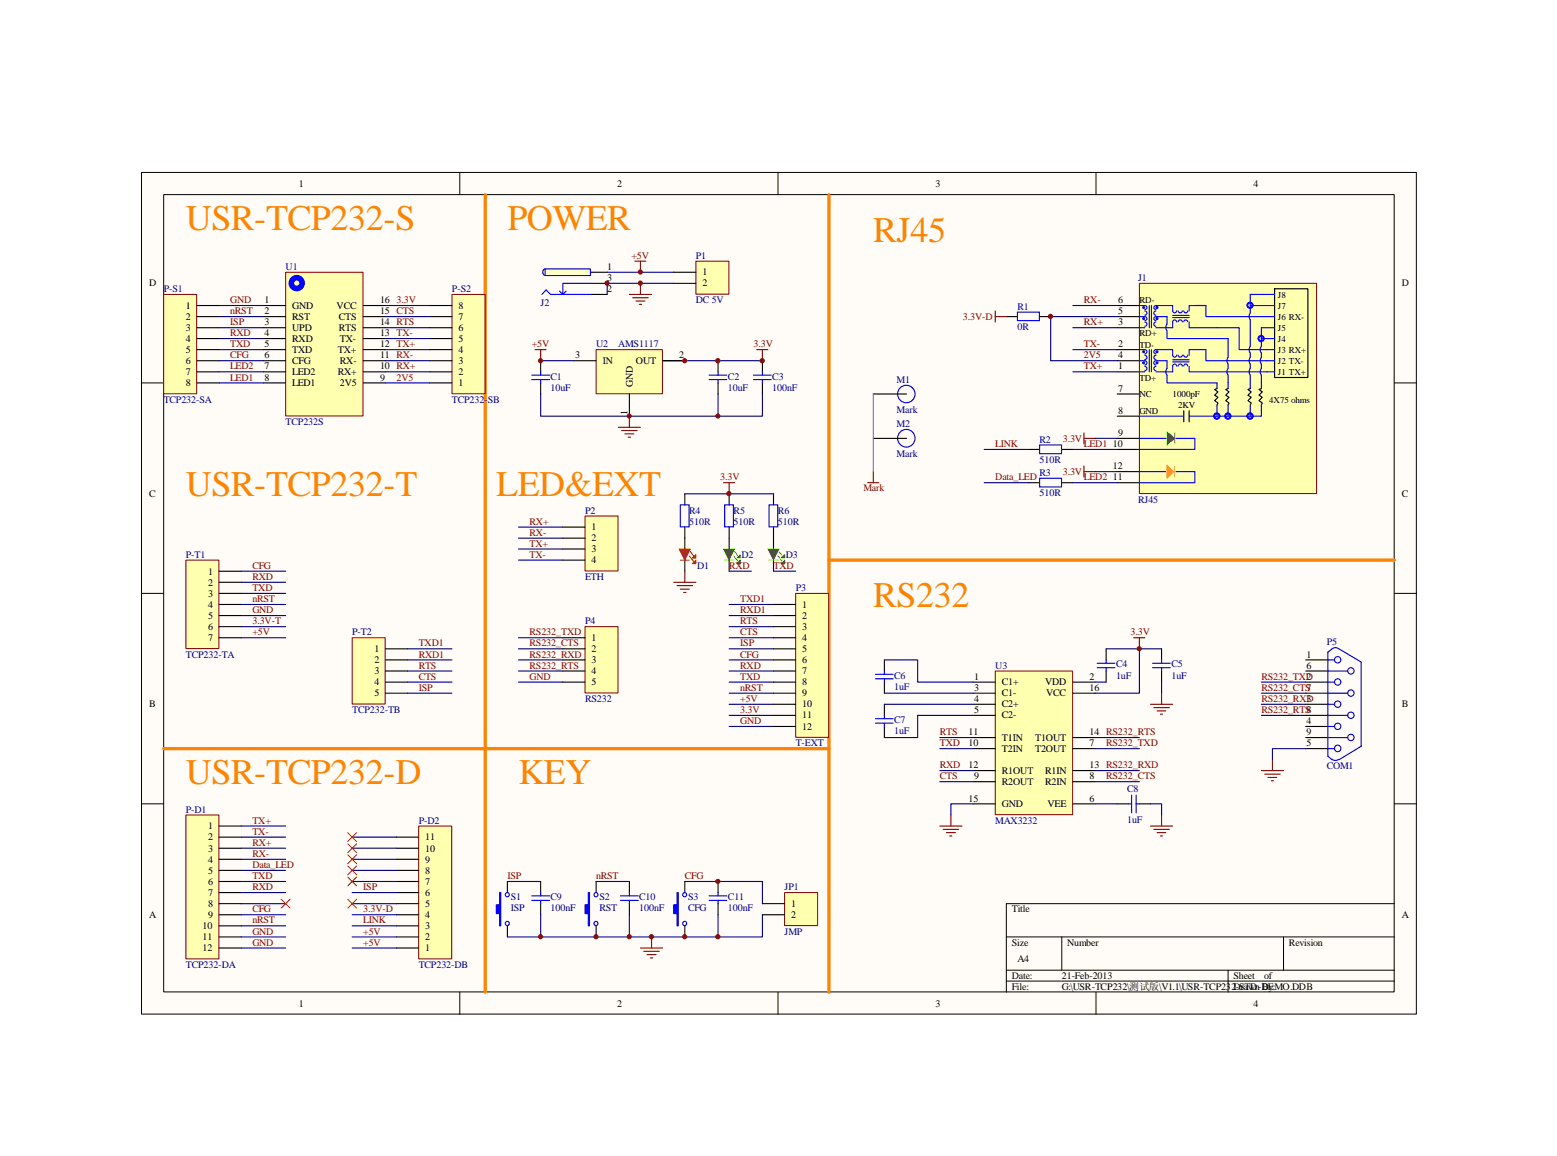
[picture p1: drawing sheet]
<svg xmlns="http://www.w3.org/2000/svg" width="279mm" height="207mm" viewBox="0 0 279 207" stroke-linecap="round" stroke-linejoin="round" font-family="sans-serif">
<path d="M25.4 30.9h228.8v151h-228.8z" fill="#fffcf8"/>
<g fill="none" stroke="#000" stroke-width=".18">
<path d="M25.4 30.9h228.8v151h-228.8zM29.4 34.9h220.8v143.1h-220.8zM82.5 30.9v4M139.6 30.9v4M196.7 30.9v4M25.4 68.7h4M250.2 68.7h4M25.4 106.5h4M250.2 106.5h4M25.4 144.2h4M250.2 144.2h4M82.5 178v4"/>
<path d="M139.6 178v4M180.6 168.1h69.6M180.6 174.1h69.6M180.6 176h69.6M190.5 168.1v6M196.7 178v4M220.4 174.1v3.9M230.3 168.1v6M250.2 162.1h-69.6v15.9"/>
</g>
<path d="M148.8 34.9v143.1M29.4 134.3h119.4" fill="none" stroke="#fd8300" stroke-width=".6"/>
<path d="M33.4 146.3h5.9v25.7h-5.9z" fill="#ffffb0"/>
<path d="M33.4 146.2h5.9v25.8h-5.9z" fill="none" stroke="#800000" stroke-width=".18"/>
<path d="M39.3 148.2h4M39.3 150.2h4M39.3 152.2h4M39.3 154.2h4M39.3 156.2h4M39.3 158.1h4M39.3 160.1h4M39.3 162.1h4M39.3 164.1h4M39.3 166.1h4M39.3 168.1h4M39.3 170.1h4" fill="none" stroke="#000" stroke-width=".2"/>
<path d="M75.2 148.2h5.9v23.8h-5.9z" fill="#ffffb0"/>
<path d="M75.1 148.2h6v23.8h-6z" fill="none" stroke="#800000" stroke-width=".18"/>
<path d="M71.2 158.1h3.9M71.2 156.2h3.9M71.2 154.2h3.9M71.2 152.2h3.9M71.2 150.2h3.9M71.2 170.1h3.9M71.2 168.1h3.9M71.2 166.1h3.9M71.2 164.1h3.9M71.2 162.1h3.9M71.2 160.1h3.9" fill="none" stroke="#000" stroke-width=".2"/>
<g fill="none" stroke="#000080" stroke-width=".2">
<path d="M43.3 148.2h8M43.3 150.2h8M43.3 152.2h8M43.3 154.2h8M43.3 156.2h8M43.3 158.1h8M63.2 150.2h8M63.2 152.2h8M63.2 154.2h8M63.2 156.2h8M63.2 158.1h8M43.3 160.1h8"/>
<path d="M43.3 162.1h8M43.3 164.1h8M43.3 166.1h8M43.3 168.1h8M43.3 170.1h8M63.2 160.1h8M63.2 162.1h8M63.2 164.1h8M63.2 166.1h8M63.2 168.1h8M63.2 170.1h8"/>
</g>
<path d="M62.4 157.3l1.6 1.7M62.4 155.4l1.6 1.6M62.4 153.4l1.6 1.6M62.4 151.4l1.6 1.6M62.4 149.4l1.6 1.6M64 157.3l-1.6 1.7M64 155.4l-1.6 1.6M64 153.4l-1.6 1.6M64 151.4l-1.6 1.6M64 149.4l-1.6 1.6M62.4 161.3l1.6 1.6M64 161.3l-1.6 1.6" fill="none" stroke="#f00" stroke-width=".18"/>
<path d="M51.3 48.9h13.8v25.7h-13.8z" fill="#ffffb0"/>
<path d="M51.3 48.8h13.8v25.8h-13.8z" fill="none" stroke="#800000" stroke-width=".18"/>
<g fill="none" stroke="#000" stroke-width=".2">
<path d="M47.3 54.8h4M47.3 56.8h4M47.3 58.8h4M65.2 54.8h4M65.2 56.8h4M65.2 58.8h4M47.3 60.7h4M47.3 62.7h4M47.3 64.7h4M47.3 66.7h4M47.3 68.7h4M65.2 60.7h4"/>
<path d="M65.2 62.7h4M65.2 64.7h4M65.2 66.7h4M65.2 68.7h4"/>
</g>
<circle cx="53.2" cy="50.8" r=".97" fill="none" stroke="#00f" stroke-width=".99"/>
<path d="M33.4 100.5h5.9v15.9h-5.9z" fill="#ffffb0"/>
<path d="M33.4 100.5h5.9v15.9h-5.9z" fill="none" stroke="#800000" stroke-width=".18"/>
<path d="M39.3 102.5h4M39.3 104.5h4M39.3 106.5h4M39.3 108.5h4M39.3 110.4h4M39.3 112.4h4M39.3 114.4h4" fill="none" stroke="#000" stroke-width=".2"/>
<g fill="none" stroke="#000080" stroke-width=".2">
<path d="M39.3 54.8h8M39.3 56.8h8M39.3 58.8h8M69.2 54.8h7.9M69.2 56.8h7.9M69.2 58.8h7.9M39.3 60.7h8M39.3 62.7h8M39.3 64.7h8M39.3 66.7h8M39.3 68.7h8M69.2 60.7h7.9"/>
<path d="M69.2 62.7h7.9M69.2 64.7h7.9M69.2 66.7h7.9M69.2 68.7h7.9M43.3 102.5h8M43.3 106.5h8M43.3 104.5h8M43.3 108.5h8M43.3 110.4h8M43.3 114.4h8M43.3 112.4h8"/>
</g>
<path d="M204.5 50.9h31.8v37.7h-31.8z" fill="#ffffb0"/>
<path d="M204.5 50.8h31.8v37.8h-31.8z" fill="none" stroke="#800000" stroke-width=".18"/>
<g fill="none" stroke="#000" stroke-width=".2">
<path d="M180.6 56.8h2M186.6 56.8h1.9M200.5 54.8h4M200.5 56.8h4M200.5 58.8h4M228.7 51.8h6v15.9h-6zM200.5 62.7h4M200.5 64.7h4M200.5 66.7h4M200.5 70.7h4M200.5 74.7h4M200.5 78.6h4"/>
<path d="M212.4 73.7v2M213.4 73.7v2M218.4 69.7l-.4 .2 .6 .4-.6 .6 .6 .4-.6 .6 .6 .4-.2 .4M220.4 69.7l-.4 .2 .5 .4-.5 .6 .5 .4-.5 .6 .5 .4-.1 .4M224.4 69.7l-.5 .2 .6 .4-.6 .6 .6 .4-.6 .6 .6 .4-.1 .4M226.3 69.7l-.4 .2 .6 .4-.6 .6 .6 .4-.6 .6 .6 .4-.2 .4M200.5 80.6h4M200.5 84.6h4M200.5 86.6h4"/>
</g>
<g fill="none" stroke="#00f" stroke-width=".2">
<path d="M182.6 56h3.9v1.5h-3.9zM204.5 54.8h.9a.36 .36 0 0 1 .4 .4 .36 .36 0 0 1-.4 .3M204.5 56.8h.9a.36 .36 0 0 1 .4 .4 .36 .36 0 0 1-.4 .3M204.5 58.8h.9M205.4 55.8a.38 .38 0 0 1 .4 .4 .38 .38 0 0 1-.4 .3M205.4 57.8a.38 .38 0 0 1 .4 .4 .38 .38 0 0 1-.4 .3M206.2 54.8v4M206.6 54.8v4M207.4 55.8a.38 .38 0 0 0-.4 .4 .38 .38 0 0 0 .4 .3M207.4 55.5a.36 .36 0 0 1-.4-.3 .36 .36 0 0 1 .4-.4h3v1M207.4 57.8a.38 .38 0 0 0-.4 .4 .38 .38 0 0 0 .4 .3M207.4 57.5a.36 .36 0 0 1-.4-.3 .36 .36 0 0 1 .4-.4h2v1.4"/>
<path d="M209.4 58.2l-.2 .6 .2 .5M209.4 59.4v1.3h11v3.4M210.4 55.8a.36 .36 0 0 0 .4 .3 .36 .36 0 0 0 .4-.3M210.4 57.8a.36 .36 0 0 1 .4-.4 .36 .36 0 0 1 .4 .4M210.4 57.8v1h-3M210.4 56.6h3M210.4 57h3M211.4 55.8a.38 .38 0 0 0 .4 .3 .38 .38 0 0 0 .4-.3M211.4 57.8a.38 .38 0 0 1 .4-.4 .38 .38 0 0 1 .4 .4M212.4 55.8a.36 .36 0 0 0 .4 .3 .36 .36 0 0 0 .3-.3M212.4 57.8a.36 .36 0 0 1 .4-.4 .36 .36 0 0 1 .3 .4M213.4 57.8v1h9v3.9h6.3"/>
<path d="M214.4 54.8h2v2h12.3M216.4 54.8h-3v1M224.4 57.4l-.1 4.7-.2 .6 .2 .6M224.4 54.8h4.3M228.7 58.8h-2.4v3.3l-.2 .6 .2 .6M228.7 52.8h-4.3l-.1 3.4-.2 .6 .2 .5M204.5 62.7h.9a.38 .38 0 0 1 .4 .4 .38 .38 0 0 1-.4 .4M204.5 64.7h.9a.38 .38 0 0 1 .4 .4 .38 .38 0 0 1-.4 .4M204.5 66.7h.9M204.5 74.7h7.9M204.5 78.6h4.7M205.4 63.7a.38 .38 0 0 1 .4 .4 .38 .38 0 0 1-.4 .4"/>
<path d="M205.4 65.7a.38 .38 0 0 1 .4 .4 .38 .38 0 0 1-.4 .4M206.2 62.7v4M206.6 62.7v4M207.4 63.7a.38 .38 0 0 0-.4 .4 .38 .38 0 0 0 .4 .4M207.4 63.5a.38 .38 0 0 1-.4-.4 .38 .38 0 0 1 .4-.4h3v1M207.4 65.7a.38 .38 0 0 0-.4 .4 .38 .38 0 0 0 .4 .4M207.4 65.5a.38 .38 0 0 1-.4-.4 .38 .38 0 0 1 .4-.4h2v1.4l-.2 .6 .2 .6v1.4h9v1M210.4 63.7a.36 .36 0 0 0 .4 .4 .36 .36 0 0 0 .4-.4M210.4 65.7a.36 .36 0 0 1 .4-.4 .36 .36 0 0 1 .4 .4M210.4 65.7v1h-3M210.4 64.6h3M210.4 64.9h3"/>
<path d="M211 78.6h3.4v2h-9.9M211.4 63.7a.38 .38 0 0 0 .4 .4 .38 .38 0 0 0 .4-.4M211.4 65.7a.38 .38 0 0 1 .4-.4 .38 .38 0 0 1 .4 .4M212.4 63.7a.36 .36 0 0 0 .4 .4 .36 .36 0 0 0 .3-.4M212.4 65.7a.36 .36 0 0 1 .4-.4 .36 .36 0 0 1 .3 .4M213.4 65.7v1h15.3M213.4 63.7v-1h3v2h12.3M218.4 72.7v2M220.4 64.1l-.2 .6 .2 .6v.8l-.2 .6 .2 .6v2.4M220.4 72.7v2M224.3 64.1l-.2 .6 .2 .6 .1 .8-.3 .6 .2 .6 .1 2.4M224.4 63.3v.8"/>
<path d="M224.4 72.7v2M226.3 64.1l-.2 .6 .2 .6v.8l-.2 .6 .2 .6v2.4M226.3 72.7v2h-12.9M226.3 60.7h2.4M226.3 63.3v.8M204.5 84.6h4.7M211 84.6h3.4v2h-9.9"/>
</g>
<g fill="#00f" stroke="#00f" stroke-width=".18">
<circle cx="205.2" cy="55.2" r=".18"/>
<circle cx="205.2" cy="57.2" r=".18"/>
<circle cx="207.6" cy="55.2" r=".19"/>
<circle cx="207.6" cy="57.2" r=".19"/>
<circle cx="205.2" cy="63.1" r=".17"/>
<circle cx="205.2" cy="65.1" r=".17"/>
<circle cx="207.6" cy="63.1" r=".18"/>
<circle cx="207.6" cy="65.1" r=".18"/>
</g>
<g fill="none" stroke="#00f" stroke-width=".99">
<circle cx="224.3" cy="54.8" r=".17"/>
<circle cx="218.3" cy="74.6" r=".18"/>
<circle cx="220.3" cy="74.6" r=".18"/>
<circle cx="224.3" cy="74.6" r=".18"/>
<circle cx="226.3" cy="60.7" r=".17"/>
</g>
<path d="M209.4 77.5l1.4 1.1-1.4 1.2z" fill="#0f0" stroke="#0f0" stroke-width=".2"/>
<path d="M209.4 83.4l1.2 1.2-1.2 1.2z" fill="#fe0" stroke="#fe0" stroke-width=".2"/>
<path d="M210.8 77.7v1.9" fill="none" stroke="#0f0" stroke-width=".2"/>
<path d="M210.8 83.6v2" fill="none" stroke="#fe0" stroke-width=".2"/>
<path d="M178.6 55.8v2M178.6 56.8h2M194.5 77.7v1.9M194.5 78.6h2M194.5 83.6v2M194.5 84.6h2" fill="none" stroke="#800000" stroke-width=".2"/>
<path d="M192.5 54.8h8M192.5 58.8h8M200.5 56.8h-12v7.9h12M192.5 62.7h8M192.5 66.7h8M196.5 78.6h4M192.5 86.6h8M192.5 80.6h8M196.5 84.6h4" fill="none" stroke="#000080" stroke-width=".2"/>
<path d="M178.6 120.4h13.9v25.8h-13.9z" fill="#ffffb0"/>
<path d="M178.6 120.4h13.9v25.8h-13.9z" fill="none" stroke="#800000" stroke-width=".18"/>
<g fill="none" stroke="#000" stroke-width=".2">
<path d="M158.7 118.4v2M198.5 116.4v2M208.4 116.4v2M234.3 118.4h4M158.7 122.4v2M158.7 126.4v1.9M158.7 130.3v2M174.6 122.4h4M174.6 124.4h4M174.6 126.4h4M174.6 128.3h4M174.6 134.3h4"/>
<path d="M174.6 132.3h4M174.6 138.3h4M192.5 122.4h4M192.5 124.4h4M192.5 134.3h4M192.5 132.3h4M192.5 138.3h4M198.5 120.4v2M208.4 120.4v2M234.3 122.4h4M234.3 124.4h4M234.3 126.4h4"/>
<path d="M234.3 128.3h4M234.3 134.3h4M234.3 132.3h4M234.3 120.4h4M234.3 130.3h4M174.6 144.2h4M174.6 140.2h4M192.5 144.2h4M192.5 140.2h4M200.5 144.2h2M204.5 144.2h2"/>
</g>
<g fill="none" stroke="#00f" stroke-width=".2">
<path d="M196.9 119h3.2M196.9 119.8h3.2M198.5 118.4v.6M198.5 119.8v.6M206.8 119h3.2M206.8 119.8h3.2M208.4 118.4v.6M208.4 119.8v.6M238.3 118.4h1.2M239 116.4l-.7 .6v18.7l.7 .6M239.1 116.4l.5-.2 .6 .2M240.3 116.4l4 2.4v15.1l-4 2.4"/>
<path d="M157.1 121h3.2M157.1 121.8h3.2M157.1 128.9h3.2M157.1 129.7h3.2M158.7 120.4v.6M158.7 121.8v.6M158.7 128.3v.6M158.7 129.7v.6M238.3 134.3h1.2M238.3 132.3h3.5M238.3 130.3h1.2M238.3 128.3h3.5"/>
<path d="M238.3 126.4h1.2M238.3 124.4h3.5M238.3 122.4h1.2M238.3 120.4h3.5M239.1 136.2l.5 .2 .6-.2M202.5 144.2h.6M203.1 142.7v3.1M203.9 142.7v3.1M203.9 144.2h.6"/>
<circle cx="240" cy="118.4" r=".57"/>
<circle cx="240" cy="134.3" r=".58"/>
<circle cx="240" cy="122.4" r=".57"/>
<circle cx="240" cy="130.3" r=".57"/>
<circle cx="240" cy="126.3" r=".57"/>
<circle cx="242.4" cy="120.4" r=".57"/>
<circle cx="242.4" cy="124.3" r=".57"/>
<circle cx="242.4" cy="128.3" r=".57"/>
<circle cx="242.4" cy="132.3" r=".57"/>
</g>
<g fill="none" stroke="#000080" stroke-width=".2">
<path d="M158.7 118.4h6v4h9.9M198.5 116.4h9.9M204.5 116.4v8h-8M158.7 126.4h15.9M158.7 124.4h15.9M168.6 134.3h6M168.6 132.3h6M168.6 138.3h6M174.6 128.3h-9.9v4h-6M196.5 122.4h2M196.5 134.3h8M196.5 132.3h8"/>
<path d="M196.5 138.3h8M208.4 122.4v2M226.3 122.4h8M226.3 126.4h8M226.3 124.4h8M226.3 128.3h8M234.3 134.3h-6v2M168.6 140.2h6M174.6 144.2h-4v2M196.5 140.2h8M196.5 144.2h4M206.5 144.2h1.9v2"/>
</g>
<g fill="none" stroke="#800000" stroke-width=".2">
<path d="M203.4 114.4h2M204.5 114.4v2M206.5 126.4h3.9M207 127h2.8M207.6 127.5h1.6M208.2 128.1h.4M208.4 124.4v2M226.3 138.3h4M226.9 138.9h2.8M227.5 139.5h1.6M228.3 136.3v2M168.6 148.2h4"/>
<path d="M169.2 148.8h2.8M169.8 149.4h1.6M170.4 150h.4M170.6 146.2v2M206.5 148.2h3.9M207 148.8h2.8M207.6 149.4h1.6M208.2 150h.4M208.4 146.2v2M228.1 140.1h.4"/>
</g>
<path d="M107 62.8h11.9v7.8h-11.9z" fill="#ffffb0"/>
<path d="M107 62.7h11.9v7.9h-11.9z" fill="none" stroke="#800000" stroke-width=".18"/>
<g fill="none" stroke="#000" stroke-width=".2">
<path d="M106 48.8h3M106 50.8h3M106 52.8h3M97 64.7v2M97 68.7v2M103 64.7h4M112.9 70.7v4M118.9 64.7h4M128.9 64.7v2M128.9 68.7v2M136.8 64.7v2M136.8 68.7v2"/>
<path d="M122.9 88.6v2M122.9 94.6v3.9M130.8 88.6v2M130.8 94.6v3.9M138.8 88.6v2M138.8 94.6v3.9M184.6 86.6h2M190.5 86.6h2M122.9 100.5v2M130.8 100.5v2M138.8 100.5v2M107 158.1v2"/>
<path d="M112.9 158.1v2M122.9 158.1v2M128.9 158.1v2M107 166.1v2M112.9 162.1v2M122.9 166.1v2M128.9 162.1v2"/>
</g>
<g fill="none" stroke="#00f" stroke-width=".2">
<path d="M95.4 67.3h3.2M95.4 68.1h3.2M97 66.7v.6M97 68.1v.6M127.2 67.3h3.2M127.2 68.1h3.2M128.9 66.7v.6M128.9 68.1v.6M135.2 67.3h3.2M135.2 68.1h3.2M136.8 66.7v.6M136.8 68.1v.6"/>
<path d="M122.1 90.6h1.5v3.9h-1.5zM130 90.6h1.6v3.9h-1.6zM138 90.6h1.6v3.9h-1.6zM186.6 85.8h3.9v1.6h-3.9zM111.3 160.7h3.2M111.3 161.5h3.2M112.9 160.1v.6M112.9 161.5v.6M127.2 160.7h3.2M127.2 161.5h3.2M128.9 160.1v.6M128.9 161.5v.6"/>
<circle cx="106.9" cy="160.5" r=".37"/>
<circle cx="106.9" cy="165.7" r=".37"/>
<circle cx="122.9" cy="160.5" r=".37"/>
<circle cx="122.9" cy="165.7" r=".37"/>
</g>
<g fill="none" stroke="#000080" stroke-width=".2">
<path d="M97 70.7v4h39.8v-4M97 64.7h6M122.9 64.7h13.9M128.9 70.7v4M93 94.6h8M93 96.6h8M93 98.5h8M176.6 86.6h8M93 100.5h8M93 116.4h8M93 114.4h8M93 118.4h8"/>
<path d="M93 122.4h8M93 120.4h8M107 158.1h5.9M122.9 158.1h13.9v4M112.9 164.1v4M136.8 164.1v4h-7.9"/>
</g>
<g fill="none" stroke="#800000" stroke-width=".2">
<path d="M96 62.7h2M97 62.7v2M110.9 76.7h4M111.5 77.3h2.8M112.1 77.8h1.6M112.7 78.4h.4M112.9 74.7v2M135.8 62.7h2M136.8 62.7v2M120.9 104.5h4M121.5 105.1h2.8M122.1 105.7h1.6"/>
<path d="M122.7 106.3h.4M122.9 102.5v2M114.9 170.1h4M115.5 170.7h2.8M116.1 171.3h1.6M116.7 171.9h.4M116.9 168.1v2"/>
</g>
<path d="M50.5 161.3l1.6 1.6M52.1 161.3l-1.6 1.6" fill="none" stroke="#f00" stroke-width=".18"/>
<path d="M131.6 99.7l.8 1M131.8 98.9l.6 .8M139.6 99.7l.8 1M139.8 98.9l.6 .8M130 100.5h1.6M138 100.5h1.6" fill="none" stroke="#0f0" stroke-width=".2"/>
<g fill="#0f0" stroke="#0f0" stroke-width=".18">
<path d="M137.8 98.5h2l-1 2z"/>
<path d="M129.8 98.5h2l-1 2z"/>
</g>
<g fill="#0f0" stroke="#0f0" stroke-width=".2">
<path d="M140.8 99.5v.6h-.6z"/>
<path d="M140.8 100.5v.6h-.6z"/>
<path d="M132.8 99.5v.6h-.6z"/>
<path d="M132.8 100.5v.6h-.6z"/>
</g>
<path d="M123.7 99.7l.8 1M123.9 98.9l.6 .8M122.1 100.5h1.6" fill="none" stroke="#f00" stroke-width=".2"/>
<path d="M121.9 98.5h2l-1 2z" fill="#f00" stroke="#f00" stroke-width=".18"/>
<g fill="#f00" stroke="#f00" stroke-width=".2">
<path d="M124.9 100.5v.6h-.6z"/>
<path d="M124.9 99.5v.6h-.6z"/>
</g>
<path d="M87.1 34.9v143.1" fill="none" stroke="#fd8300" stroke-width=".6"/>
<g fill="#00f" stroke="#00f" stroke-width=".2">
<path d="M105.6 160.1h.2v6h-.2v-2.2h-.6v-1.6h.6z" fill-rule="evenodd"/>
<path d="M121.5 160.1h.2v6h-.2v-2.2h-.6v-1.6h.6z" fill-rule="evenodd"/>
</g>
<path d="M97.8 48.3h8.2v1.1h-8.2z" fill-rule="evenodd" fill="#ffc" stroke="#00f" stroke-width=".2"/>
<path d="M97.2 52.8l.8-.8 .8 .8h7.2M97.8 48.3a.62 .62 0 0 0-.4 .5 .62 .62 0 0 0 .4 .6M100.4 52.2l.6 .6M101.6 52.2l-.6 .6M106 50.8h-5v2" fill="none" stroke="#00f" stroke-width=".2"/>
<path d="M124.9 46.9h5.9v5.9h-5.9z" fill="#ffffb0"/>
<path d="M124.9 46.9h5.9v5.9h-5.9z" fill="none" stroke="#800000" stroke-width=".18"/>
<path d="M120.9 48.8h4M120.9 50.8h4M184.6 80.6h2M190.5 80.6h2" fill="none" stroke="#000" stroke-width=".2"/>
<path d="M109 48.8h11.9M120.9 50.8h-11.9v2M176.6 80.6h8" fill="none" stroke="#000080" stroke-width=".2"/>
<path d="M112.9 52.8h4M113.5 53.4h2.8M113.9 46.9h2M114.1 54h1.6M114.7 54.6h.4M114.9 46.9v1.9M114.9 50.8v2" fill="none" stroke="#800000" stroke-width=".2"/>
<path d="M148.8 100.5h101.4" fill="none" stroke="#fd8300" stroke-width=".6"/>
<path d="M186.6 79.8h3.9v1.6h-3.9z" fill="none" stroke="#00f" stroke-width=".2"/>
<path d="M140.8 160.2h5.9v5.9h-5.9z" fill="#ffffb0"/>
<path d="M140.8 160.1h5.9v6h-5.9z" fill="none" stroke="#800000" stroke-width=".18"/>
<path d="M91.1 158.1v2M97 158.1v2M91.1 166.1v2M97 162.1v2M136.8 162.1h4M136.8 164.1h4" fill="none" stroke="#000" stroke-width=".2"/>
<g fill="none" stroke="#000080" stroke-width=".2">
<path d="M130.8 118.4h8M130.8 116.4h8M130.8 112.4h8M130.8 114.4h8M130.8 122.4h8M130.8 120.4h8M130.8 124.4h8M130.8 128.3h8M130.8 126.4h8M130.8 130.3h8M91.1 158.1h5.9M97 164.1v4"/>
<path d="M128.9 164.1v4h-37.8"/>
</g>
<g fill="none" stroke="#00f" stroke-width=".2">
<path d="M95.4 160.7h3.2M95.4 161.5h3.2M97 160.1v.6M97 161.5v.6"/>
<circle cx="91" cy="165.7" r=".37"/>
<circle cx="91" cy="160.5" r=".37"/>
</g>
<path d="M89.7 160.1h.2v6h-.2v-2.2h-.6v-1.6h.6z" fill-rule="evenodd" fill="#00f" stroke="#00f" stroke-width=".2"/>
<path d="M105 112.5h5.9v11.8h-5.9z" fill="#ffffb0"/>
<path d="M105 112.4h5.9v11.9h-5.9z" fill="none" stroke="#800000" stroke-width=".18"/>
<path d="M101 114.4h4M101 116.4h4M101 118.4h4M101 120.4h4M101 122.4h4" fill="none" stroke="#000" stroke-width=".2"/>
<path d="M29.4 52.9h5.9v17.7h-5.9z" fill="#ffffb0"/>
<path d="M29.4 52.8h5.9v17.8h-5.9z" fill="none" stroke="#800000" stroke-width=".18"/>
<path d="M35.3 54.8h4M35.3 56.8h4M35.3 58.8h4M35.3 60.7h4M35.3 62.7h4M35.3 64.7h4M35.3 66.7h4M35.3 68.7h4" fill="none" stroke="#000" stroke-width=".2"/>
<path d="M81.1 52.9h5.9v17.7h-5.9z" fill="#ffffb0"/>
<path d="M81.1 52.8h5.9v17.8h-5.9z" fill="none" stroke="#800000" stroke-width=".18"/>
<path d="M77.1 58.8h4M77.1 56.8h4M77.1 54.8h4M77.1 68.7h4M77.1 66.7h4M77.1 64.7h4M77.1 62.7h4M77.1 60.7h4" fill="none" stroke="#000" stroke-width=".2"/>
<path d="M63.2 114.5h5.9v11.8h-5.9z" fill="#ffffb0"/>
<path d="M63.2 114.4h5.9v11.9h-5.9z" fill="none" stroke="#800000" stroke-width=".18"/>
<path d="M69.2 116.4h3.9M69.2 118.4h3.9M69.2 120.4h3.9M69.2 122.4h3.9M69.2 124.4h3.9" fill="none" stroke="#000" stroke-width=".2"/>
<path d="M73.1 116.4h8M73.1 118.4h8M73.1 124.4h8M73.1 120.4h8M73.1 122.4h8" fill="none" stroke="#000080" stroke-width=".2"/>
<path d="M105 92.6h5.9v9.8h-5.9z" fill="#ffffb0"/>
<path d="M105 92.6h5.9v9.8h-5.9z" fill="none" stroke="#800000" stroke-width=".18"/>
<path d="M101 94.6h4M101 96.6h4M101 98.5h4M101 100.5h4" fill="none" stroke="#000" stroke-width=".2"/>
<path d="M142.8 106.5h5.9v25.8h-5.9z" fill="#ffffb0"/>
<path d="M142.8 106.5h5.9v25.8h-5.9z" fill="none" stroke="#800000" stroke-width=".18"/>
<g fill="none" stroke="#000" stroke-width=".2">
<path d="M156.7 70.7h6M156.7 78.6h6M138.8 108.5h4M138.8 110.4h4M138.8 112.4h4M138.8 114.4h4M138.8 116.4h4M138.8 118.4h4M138.8 120.4h4M138.8 122.4h4M138.8 124.4h4M138.8 126.4h4"/>
<path d="M138.8 128.3h4M138.8 130.3h4"/>
</g>
<path d="M122.9 88.6h15.9M130.8 108.5h8M130.8 110.4h8M130.8 102.5h4M138.8 102.5h4" fill="none" stroke="#000080" stroke-width=".2"/>
<g fill="none" stroke="#00f" stroke-width=".2">
<circle cx="162.6" cy="78.6" r="1.58"/>
<circle cx="162.6" cy="70.7" r="1.57"/>
</g>
<path d="M129.8 86.6h2M130.8 86.6v2M155.7 86.6h2M156.7 84.6v2" fill="none" stroke="#800000" stroke-width=".2"/>
<g fill="#800000" stroke="#800000" stroke-width=".18">
<circle cx="97" cy="168.1" r=".37"/>
<circle cx="97" cy="64.7" r=".37"/>
<circle cx="106.9" cy="168.1" r=".37"/>
<circle cx="108.9" cy="50.8" r=".37"/>
<circle cx="112.9" cy="168.1" r=".37"/>
<circle cx="112.9" cy="74.6" r=".36"/>
<circle cx="114.9" cy="50.8" r=".37"/>
<circle cx="114.9" cy="48.8" r=".37"/>
<circle cx="116.9" cy="168.1" r=".37"/>
<circle cx="122.9" cy="168.1" r=".37"/>
<circle cx="122.9" cy="64.7" r=".37"/>
<circle cx="128.8" cy="168.1" r=".38"/>
<circle cx="128.8" cy="158.1" r=".37"/>
<circle cx="128.8" cy="74.6" r=".37"/>
<circle cx="128.8" cy="64.7" r=".38"/>
<circle cx="136.8" cy="64.7" r=".38"/>
<circle cx="204.4" cy="116.4" r=".37"/>
<circle cx="130.8" cy="88.6" r=".38"/>
<circle cx="188.5" cy="56.8" r=".38"/>
</g>
<path d="M156.7 70.7v13.9" fill="none" stroke="#ab35be" stroke-width=".2"/>
<g font-size="6.5" fill="#fd8300">
<text x="33.4" y="41.4">USR-TCP232-S</text>
<text x="91.1" y="41.4">POWER</text>
<text x="156.7" y="43.3">RJ45</text>
<text x="33.4" y="89.1">USR-TCP232-T</text>
<text x="89.1" y="89.1">LED&amp;EXT</text>
<text x="156.7" y="108.9">RS232</text>
<text x="33.4" y="140.7">USR-TCP232-D</text>
<text x="93" y="140.7">KEY</text>
</g>
<g font-size="1.8">
<text x="53.6" y="33.5">1</text>
<text x="110.7" y="33.5">2</text>
<text x="167.8" y="33.5">3</text>
<text x="225" y="33.5">4</text>
<text x="26.8" y="51.4">D</text>
<text x="109" y="48.4">1</text>
<text x="109" y="50.4">3</text>
<text x="109" y="52.4">2</text>
<text x="126.1" y="49.4">1</text>
<text x="126.1" y="51.4">2</text>
<text x="251.6" y="51.4">D</text>
<text x="33.4" y="55.4">1</text>
<text x="33.4" y="57.4">2</text>
<text x="33.4" y="59.3">3</text>
<text x="47.5" y="54.4">1</text>
<text x="47.5" y="56.4">2</text>
<text x="47.5" y="58.4">3</text>
<text x="52.4" y="55.4">GND</text>
<text x="52.4" y="57.4">RST</text>
<text x="52.4" y="59.3">UPD</text>
<text x="60.4" y="55.4">VCC</text>
<text x="60.8" y="59.3">RTS</text>
<text x="60.8" y="57.4">CTS</text>
<text x="68.2" y="58.4">14 RTS</text>
<text x="68.2" y="56.4">15 CTS</text>
<text x="68.2" y="54.4">16</text>
<text x="82.3" y="59.3">6</text>
<text x="82.3" y="57.4">7</text>
<text x="82.3" y="55.4">8</text>
<text x="200.7" y="54.4">6</text>
<text x="200.7" y="56.4">5</text>
<text x="200.7" y="58.4">3</text>
<text x="33.4" y="61.3">4</text>
<text x="33.4" y="63.3">5</text>
<text x="33.4" y="65.3">6</text>
<text x="47.5" y="60.4">4</text>
<text x="47.5" y="62.3">5</text>
<text x="47.5" y="64.3">6</text>
<text x="52.4" y="61.3">RXD</text>
<text x="52.4" y="63.3">TXD</text>
<text x="52.4" y="65.3">CFG</text>
<text x="60.6" y="63.3">TX+</text>
<text x="61" y="65.3">RX-</text>
<text x="61" y="61.3">TX-</text>
<text x="68.2" y="64.3">11 RX-</text>
<text x="68.2" y="62.3">12 TX+</text>
<text x="68.2" y="60.4">13 TX-</text>
<text x="82.3" y="65.3">3</text>
<text x="82.3" y="63.3">4</text>
<text x="82.3" y="61.3">5</text>
<text x="103.2" y="64.3">3</text>
<text x="108.2" y="65.3">IN</text>
<text x="114.1" y="65.3">OUT</text>
<text x="121.9" y="64.3">2</text>
<text x="200.7" y="62.3">2</text>
<text x="200.7" y="64.3">4</text>
<text x="33.4" y="67.3">7</text>
<text x="33.4" y="69.3">8</text>
<text x="47.5" y="66.3">7</text>
<text x="47.5" y="68.3">8</text>
<text x="52.4" y="67.3">LED2</text>
<text x="52.4" y="69.3">LED1</text>
<text x="60.6" y="67.3">RX+</text>
<text x="61" y="69.3">2V5</text>
<text x="68.2" y="68.3">9</text>
<text x="68.2" y="66.3">10 RX+</text>
<text x="82.3" y="69.3">1</text>
<text x="82.3" y="67.3">2</text>
<text x="113.6" y="69.5" transform="rotate(-90 113.6 69.5)">GND</text>
<text x="200.7" y="66.3">1</text>
<text x="200.7" y="70.3">7</text>
<text x="112.6" y="74.5" transform="rotate(-90 112.6 74.5)">1</text>
<text x="200.7" y="74.2">8</text>
<text x="199.7" y="80.2">10</text>
<text x="200.7" y="78.2">9</text>
<text x="26.8" y="89.1">C</text>
<text x="199.7" y="84.2">12</text>
<text x="199.7" y="86.2">11</text>
<text x="251.6" y="89.1">C</text>
<text x="106.2" y="95.1">1</text>
<text x="106.2" y="97.1">2</text>
<text x="106.2" y="99.1">3</text>
<text x="106.2" y="101.1">4</text>
<text x="37.3" y="103.1">1</text>
<text x="37.3" y="105.1">2</text>
<text x="37.3" y="107.1">3</text>
<text x="37.3" y="109">4</text>
<text x="37.3" y="111">5</text>
<text x="37.3" y="113">6</text>
<text x="144" y="109">1</text>
<text x="144" y="111">2</text>
<text x="144" y="113">3</text>
<text x="37.3" y="115">7</text>
<text x="67.2" y="117">1</text>
<text x="67.2" y="119">2</text>
<text x="106.2" y="115">1</text>
<text x="106.2" y="117">2</text>
<text x="106.2" y="119">3</text>
<text x="144" y="115">4</text>
<text x="144" y="117">5</text>
<text x="144" y="119">6</text>
<text x="234.5" y="118">1</text>
<text x="234.5" y="120">6</text>
<text x="67.2" y="120.9">3</text>
<text x="67.2" y="122.9">4</text>
<text x="67.2" y="124.9">5</text>
<text x="106.2" y="120.9">4</text>
<text x="106.2" y="122.9">5</text>
<text x="144" y="120.9">7</text>
<text x="144" y="122.9">8</text>
<text x="144" y="124.9">9</text>
<text x="174.8" y="122">1</text>
<text x="174.8" y="123.9">3</text>
<text x="174.8" y="125.9">4</text>
<text x="179.8" y="122.9">C1+</text>
<text x="179.8" y="124.9">C1-</text>
<text x="187.5" y="122.9">VDD</text>
<text x="187.7" y="124.9">VCC</text>
<text x="195.5" y="122">2</text>
<text x="195.5" y="123.9">16</text>
<text x="234.5" y="122">2</text>
<text x="234.5" y="125.9">3</text>
<text x="26.8" y="126.9">B</text>
<text x="144" y="126.9">10</text>
<text x="144" y="128.9">11</text>
<text x="144" y="130.9">12</text>
<text x="173.8" y="131.9">11</text>
<text x="174.8" y="127.9">5</text>
<text x="179.8" y="126.9">C2+</text>
<text x="179.8" y="128.9">C2-</text>
<text x="195.5" y="131.9">14 RS232_RTS</text>
<text x="234.5" y="129.9">4</text>
<text x="234.5" y="131.9">9</text>
<text x="251.6" y="126.9">B</text>
<text x="173.8" y="133.9">10</text>
<text x="173.8" y="137.9">12</text>
<text x="179.8" y="134.9">T2IN</text>
<text x="179.8" y="132.9">T1IN</text>
<text x="185.8" y="134.9">T2OUT</text>
<text x="185.8" y="132.9">T1OUT</text>
<text x="195.5" y="133.9">7</text>
<text x="195.5" y="137.9">13 RS232_RXD</text>
<text x="234.5" y="133.9">5</text>
<text x="173.8" y="143.8">15</text>
<text x="174.8" y="139.8">9</text>
<text x="179.8" y="140.8">R2OUT</text>
<text x="179.8" y="138.8">R1OUT</text>
<text x="187.5" y="140.8">R2IN</text>
<text x="187.5" y="138.8">R1IN</text>
<text x="195.5" y="143.8">6</text>
<text x="195.5" y="139.8">8</text>
<text x="37.3" y="148.8">1</text>
<text x="179.8" y="144.8">GND</text>
<text x="188" y="144.8">VEE</text>
<text x="37.3" y="150.8">2</text>
<text x="37.3" y="152.8">3</text>
<text x="37.3" y="154.8">4</text>
<text x="76.3" y="154.8">9</text>
<text x="76.3" y="152.8">10</text>
<text x="76.3" y="150.8">11</text>
<text x="37.3" y="156.8">5</text>
<text x="37.3" y="158.7">6</text>
<text x="37.3" y="160.7">7</text>
<text x="76.3" y="160.7">6</text>
<text x="76.3" y="158.7">7</text>
<text x="76.3" y="156.8">8</text>
<text x="26.8" y="164.7">A</text>
<text x="36.4" y="166.7">10</text>
<text x="37.3" y="162.7">8</text>
<text x="37.3" y="164.7">9</text>
<text x="76.3" y="166.7">3</text>
<text x="76.3" y="164.7">4</text>
<text x="76.3" y="162.7">5</text>
<text x="142" y="162.7">1</text>
<text x="142" y="164.7">2</text>
<text x="181.6" y="163.7">Title</text>
<text x="251.6" y="164.7">A</text>
<text x="36.4" y="168.6">11</text>
<text x="36.4" y="170.6">12</text>
<text x="76.3" y="170.6">1</text>
<text x="76.3" y="168.6">2</text>
<text x="181.6" y="169.7">Size</text>
<text x="182.6" y="172.6">A4</text>
<text x="191.5" y="169.7">Number</text>
<text x="231.3" y="169.7">Revision</text>
<text x="181.6" y="175.6">Date:</text>
<text x="181.6" y="177.6">File:</text>
<text x="190.5" y="175.6">21-Feb-2013</text>
<text x="190.5" y="177.6">G:\USR-TCP232\测试版\V1.1\USR-TCP232Drawn By:</text>
<text x="221.4" y="175.6">Sheet</text>
<text x="221.8" y="177.6">-STD-DEMO.DDB</text>
<text x="226.9" y="175.6">of</text>
<text x="53.6" y="180.6">1</text>
<text x="110.7" y="180.6">2</text>
<text x="167.8" y="180.6">3</text>
<text x="225" y="180.6">4</text>
</g>
<g font-size="1.8" fill="#800000">
<text x="113.3" y="46.4">+5V</text>
<text x="41.3" y="54.4">GND</text>
<text x="41.3" y="56.4">nRST</text>
<text x="41.3" y="58.4">ISP</text>
<text x="71.2" y="54.4">3.3V</text>
<text x="172.8" y="57.4">3.3V-D</text>
<text x="194.5" y="58.4">RX+</text>
<text x="194.5" y="54.4">RX-</text>
<text x="41.3" y="60.4">RXD</text>
<text x="41.3" y="62.3">TXD</text>
<text x="41.3" y="64.3">CFG</text>
<text x="95.4" y="62.3">+5V</text>
<text x="135.2" y="62.3">3.3V</text>
<text x="194.5" y="62.3">TX-</text>
<text x="194.5" y="64.3">2V5</text>
<text x="41.3" y="66.3">LED2</text>
<text x="41.3" y="68.3">LED1</text>
<text x="71.2" y="68.3">2V5</text>
<text x="194.5" y="66.3">TX+</text>
<text x="178.6" y="80.2">LINK</text>
<text x="190.7" y="79.2">3.3V</text>
<text x="194.5" y="80.2">LED1</text>
<text x="129.2" y="86.2">3.3V</text>
<text x="154.9" y="88.2">Mark</text>
<text x="178.6" y="86.2">Data_LED</text>
<text x="190.7" y="85.2">3.3V</text>
<text x="194.5" y="86.2">LED2</text>
<text x="95" y="94.1">RX+</text>
<text x="95" y="98.1">TX+</text>
<text x="95" y="100.1">TX-</text>
<text x="95" y="96.1">RX-</text>
<text x="45.3" y="102.1">CFG</text>
<text x="45.3" y="106">TXD</text>
<text x="45.3" y="104">RXD</text>
<text x="130.8" y="102.1">RXD</text>
<text x="138.8" y="102.1">TXD</text>
<text x="45.3" y="108">nRST</text>
<text x="45.3" y="110">GND</text>
<text x="45.3" y="114">+5V</text>
<text x="45.3" y="112">3.3V-T</text>
<text x="95" y="114">RS232_TXD</text>
<text x="132.8" y="112">RTS</text>
<text x="132.8" y="114">CTS</text>
<text x="132.8" y="110">RXD1</text>
<text x="132.8" y="108">TXD1</text>
<text x="202.9" y="114">3.3V</text>
<text x="75.1" y="120">RTS</text>
<text x="75.1" y="116">TXD1</text>
<text x="75.1" y="118">RXD1</text>
<text x="95" y="118">RS232_RXD</text>
<text x="95" y="120">RS232_RTS</text>
<text x="95" y="116">RS232_CTS</text>
<text x="132.8" y="118">CFG</text>
<text x="132.8" y="120">RXD</text>
<text x="132.8" y="116">ISP</text>
<text x="75.1" y="123.9">ISP</text>
<text x="75.1" y="122">CTS</text>
<text x="95" y="122">GND</text>
<text x="132.8" y="122">TXD</text>
<text x="132.8" y="123.9">nRST</text>
<text x="132.8" y="125.9">+5V</text>
<text x="226.3" y="122">RS232_TXD</text>
<text x="226.3" y="125.9">RS232_RXD</text>
<text x="226.3" y="123.9">RS232_CTS7</text>
<text x="132.8" y="127.9">3.3V</text>
<text x="132.8" y="129.9">GND</text>
<text x="168.6" y="131.9">RTS</text>
<text x="226.3" y="127.9">RS232_RTS8</text>
<text x="168.6" y="133.9">TXD</text>
<text x="168.6" y="137.9">RXD</text>
<text x="198.5" y="133.9">RS232_TXD</text>
<text x="168.6" y="139.8">CTS</text>
<text x="198.5" y="139.8">RS232_CTS</text>
<text x="45.3" y="147.8">TX+</text>
<text x="45.3" y="149.8">TX-</text>
<text x="45.3" y="151.8">RX+</text>
<text x="45.3" y="153.7">RX-</text>
<text x="45.3" y="155.7">Data_LED</text>
<text x="45.3" y="157.7">TXD</text>
<text x="45.3" y="159.7">RXD</text>
<text x="65.2" y="159.7">ISP</text>
<text x="91.1" y="157.7">ISP</text>
<text x="107" y="157.7">nRST</text>
<text x="122.9" y="157.7">CFG</text>
<text x="45.3" y="163.7">CFG</text>
<text x="45.3" y="165.7">nRST</text>
<text x="45.3" y="167.7">GND</text>
<text x="65.2" y="167.7">+5V</text>
<text x="65.2" y="165.7">LINK</text>
<text x="65.2" y="163.7">3.3V-D</text>
<text x="45.3" y="169.7">GND</text>
<text x="65.2" y="169.7">+5V</text>
</g>
<g font-size="1.8" fill="#000080">
<text x="124.9" y="46.4">P1</text>
<text x="29.4" y="52.4">P-S1</text>
<text x="51.3" y="48.4">U1</text>
<text x="81.1" y="52.4">P-S2</text>
<text x="204.3" y="50.4">J1</text>
<text x="97" y="55">J2</text>
<text x="124.9" y="54.4">DC 5V</text>
<text x="182.6" y="55.6">R1</text>
<text x="182.6" y="59.1">0R</text>
<text x="107" y="62.3">U2</text>
<text x="110.9" y="62.3">AMS1117</text>
<text x="98.8" y="68.1">C1</text>
<text x="98.8" y="70.1">10uF</text>
<text x="130.6" y="68.1">C2</text>
<text x="130.6" y="70.1">10uF</text>
<text x="138.6" y="68.1">C3</text>
<text x="138.6" y="70.1">100nF</text>
<text x="160.9" y="68.7">M1</text>
<text x="29.4" y="72.3">TCP232-SA</text>
<text x="51.3" y="76.2">TCP232S</text>
<text x="81.1" y="72.3">TCP232-SB</text>
<text x="160.9" y="74">Mark</text>
<text x="160.9" y="76.6">M2</text>
<text x="160.9" y="82">Mark</text>
<text x="186.6" y="79.4">R2</text>
<text x="186.6" y="83">510R</text>
<text x="186.6" y="85.4">R3</text>
<text x="186.6" y="89">510R</text>
<text x="105" y="92.2">P2</text>
<text x="123.7" y="92.2">R4</text>
<text x="123.7" y="94.1">510R</text>
<text x="131.6" y="92.2">R5</text>
<text x="131.6" y="94.1">510R</text>
<text x="139.6" y="92.2">R6</text>
<text x="139.6" y="94.1">510R</text>
<text x="204.3" y="90.2">RJ45</text>
<text x="33.4" y="100.1">P-T1</text>
<text x="133" y="100.1">D2</text>
<text x="141" y="100.1">D3</text>
<text x="105" y="104">ETH</text>
<text x="125.1" y="102.1">D1</text>
<text x="142.8" y="106">P3</text>
<text x="63.2" y="114">P-T2</text>
<text x="105" y="112">P4</text>
<text x="33.4" y="118">TCP232-TA</text>
<text x="178.6" y="120">U3</text>
<text x="200.3" y="119.8">C4</text>
<text x="210.2" y="119.8">C5</text>
<text x="238.1" y="115.8">P5</text>
<text x="105" y="125.9">RS232</text>
<text x="160.5" y="121.7">C6</text>
<text x="160.5" y="123.7">1uF</text>
<text x="200.3" y="121.7">1uF</text>
<text x="210.2" y="121.7">1uF</text>
<text x="63.2" y="127.9">TCP232-TB</text>
<text x="160.5" y="129.7">C7</text>
<text x="160.5" y="131.7">1uF</text>
<text x="142.8" y="133.9">T-EXT</text>
<text x="202.3" y="142">C8</text>
<text x="238.1" y="138">COM1</text>
<text x="33.4" y="145.8">P-D1</text>
<text x="75.1" y="147.8">P-D2</text>
<text x="178.6" y="147.8">MAX3232</text>
<text x="202.3" y="147.6">1uF</text>
<text x="91.6" y="161.5">S1</text>
<text x="98.8" y="161.5">C9</text>
<text x="107.6" y="161.5">S2</text>
<text x="114.7" y="161.5">C10</text>
<text x="123.5" y="161.5">S3</text>
<text x="130.6" y="161.5">C11</text>
<text x="140.8" y="159.7">JP1</text>
<text x="91.6" y="163.5">ISP</text>
<text x="98.8" y="163.5">100nF</text>
<text x="107.6" y="163.5">RST</text>
<text x="114.7" y="163.5">100nF</text>
<text x="123.5" y="163.5">CFG</text>
<text x="130.6" y="163.5">100nF</text>
<text x="140.8" y="167.7">JMP</text>
<text x="33.4" y="173.6">TCP232-DA</text>
<text x="75.1" y="173.6">TCP232-DB</text>
</g>
<g font-size="1.6">
<text x="229.3" y="53.4">J8</text>
<text x="204.5" y="54.4">RD-</text>
<text x="229.3" y="55.4">J7</text>
<text x="229.3" y="57.4">J6 RX-</text>
<text x="229.3" y="59.4">J5</text>
<text x="204.5" y="60.4">RD+</text>
<text x="204.5" y="62.3">TD-</text>
<text x="229.3" y="61.4">J4</text>
<text x="229.3" y="63.4">J3 RX+</text>
<text x="229.3" y="65.4">J2 TX-</text>
<text x="204.5" y="68.3">TD+</text>
<text x="204.5" y="71.3">NC</text>
<text x="210.4" y="71.3">1000pF</text>
<text x="229.3" y="67.3">J1 TX+</text>
<text x="204.5" y="74.3">GND</text>
<text x="211.4" y="73.3">2KV</text>
<text x="227.7" y="72.3">4X75 ohms</text>
</g>
</svg>
